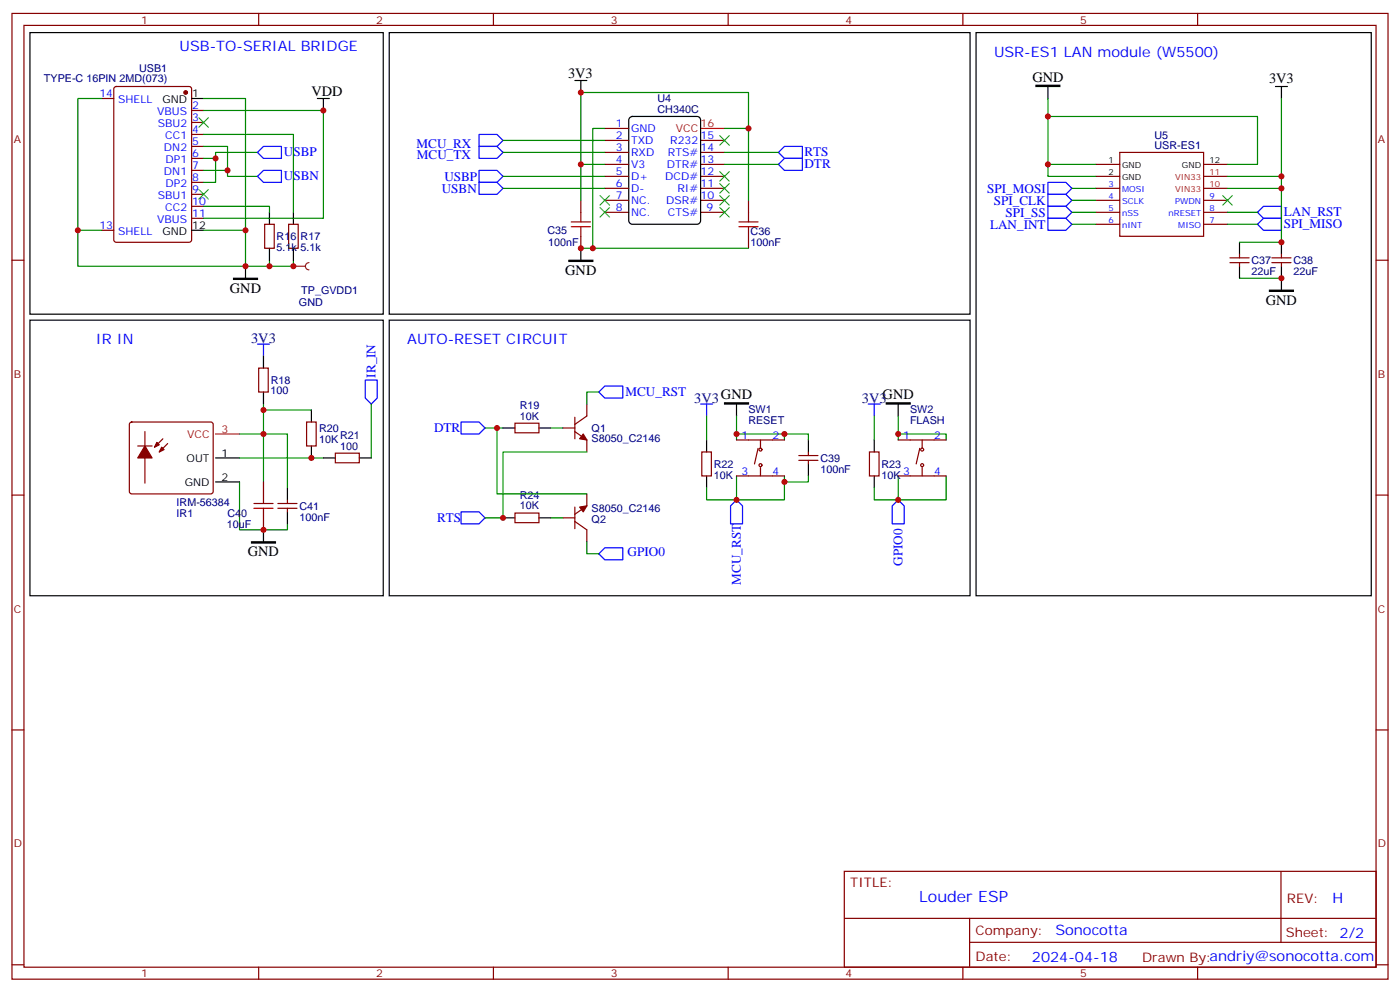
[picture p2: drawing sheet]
<svg xmlns="http://www.w3.org/2000/svg" width="412mm" height="292mm" viewBox="0 0 412 292" stroke-linecap="round" stroke-linejoin="round" font-family="sans-serif">
<g fill="none" stroke="#870000" stroke-width=".35">
<path d="M3.5 4h405.4v284.3h-405.4zM7.1 7.5h398.2v277.3h-398.2zM76.2 4v3.5M145.3 4v3.5M214.5 4v3.5M283.6 4v3.5M352.8 4v3.5M3.5 76.6h3.6M78 66h2.8v7.1h-2.8zM85 66h2.8v7.1h-2.8zM405.3 76.6h3.6M3.5 145.8h3.6"/>
<path d="M405.3 145.8h3.6M3.5 214.9h3.6M405.3 214.9h3.6M248.7 256.5h156.6v28.3h-156.6zM377.3 256.6v20.8M248.7 270.4h156.5M285.6 277.4h119.6M285.6 270.4v14.1M3.5 284.1h3.6M76.2 284.8v3.5M145.3 284.8v3.5M214.5 284.8v3.5"/>
<path d="M283.6 284.8v3.5M352.8 284.8v3.5M405.3 284.1h3.6"/>
</g>
<path d="M79.4 76.6v1.8h-7.1M86.4 76.6v1.8h-7M70.6 141.9v14.1h14.1v-1.8" fill="none" stroke="#008700" stroke-width=".35"/>
<path d="M79.4 62.5v3.5M79.4 73.1v3.5M86.4 62.5v3.5M86.4 73.1v3.5" fill="none" stroke="#000" stroke-width=".35"/>
<path d="M38.3 124.5l.5-.3h23.3l.5 .3 .2 .5v19.7l-.2 .5-.5 .2h-23.3l-.5-.2-.2-.5v-19.7z" fill="#fff" stroke="#870000" stroke-width=".35"/>
<g fill="none" stroke="#000" stroke-width=".35">
<path d="M8.8 9.6h104.1v82.9h-104.1zM114.7 9.6h171.1v82.9h-171.1zM287.5 9.6h116.4v165.8h-116.4zM56.4 29h3.6M93.5 29h3.5M95.2 29v3.5M169.3 23.7h3.6M171.1 23.7v3.5M185.4 34.7l.9-.4h19l.9 .4 .2 .6v29.7l-.5 .8-.6 .2h-19l-.9-.4-.2-.6v-29.7zM308.7 25.5v3.5M375.7 25.5h3.5M377.5 25.5v3.5"/>
<path d="M56.4 67.8h3.6M72.3 78.4v3.5M171.1 73.1v3.5M365.1 71.3v3.6M365.1 78.4v3.5M377.5 71.3v3.6M377.5 78.4v7M8.8 94.3h104.1v81.1h-104.1zM114.7 94.3h171.1v81.1h-171.1zM77.6 104.8v3.6M77.6 115.4v3.6M217 119v3.5"/>
<path d="M264.6 119v3.5M63.5 134.8h7.1M91.7 120.7v3.5M91.7 131.3v3.5M95.2 134.8h3.6M105.8 134.8h3.6M148.2 126h3.5M158.7 126h3.6M208.1 129.5v3.6M238.1 129.5v3.6M238.1 136.6v3.5M257.5 129.5v3.6"/>
<path d="M63.5 141.9h7.1M77.6 156v3.5M84.7 143.7v3.5M84.7 150.7v3.5M148.2 152.5h3.5M158.7 152.5h3.6M208.1 140.1v3.6M257.5 140.1v3.6"/>
</g>
<path d="M206.4 37.8h7M63.5 127.8h7.1" fill="none" stroke="#f00" stroke-width=".35"/>
<g fill="#870000" stroke="#870000" stroke-width=".35">
<path d="M42.7 131.3l2.1 3.5h-4.2z"/>
<path d="M47.6 131.7l.7 .7-1.4 .7z"/>
<path d="M46.2 130.2l.7 .8-1.4 .7z"/>
<path d="M171.8 127.8l1.1 1.7-2.2-.3z"/>
<path d="M170.7 149.3l2.2-.4-1.1 1.8z"/>
<circle cx="54.7" cy="27.2" r=".53"/>
</g>
<g fill="none" stroke="#870000" stroke-width=".35">
<path d="M30 29h3.5M33.7 25.7l.5-.2h21.5l.7 .4v44.7l-.4 .7h-21.8l-.6-.4-.1-44.7zM56.4 32.5h3.6M56.4 36.1h3.6M56.4 39.6h3.6M178.2 37.8h7M56.4 43.1h3.6M56.4 46.6h3.6M56.4 50.2h3.6M56.4 53.7h3.6M56.4 57.2h3.6M171.1 59v3.5"/>
<path d="M178.2 41.3h7M178.2 44.9h7M178.2 48.4h7M178.2 51.9h7M178.2 55.5h7M178.2 59h7M206.4 41.3h7M206.4 44.9h7M206.4 48.4h7M206.4 51.9h7M206.4 55.5h7M206.4 59h7"/>
<path d="M220.5 59v3.5M322.8 48.4h7M322.8 51.9h7M322.8 55.5h7M322.8 59h7M329.8 44.9h24.7v24.7h-24.7zM354.5 48.4h7.1M354.5 51.9h7.1M354.5 55.5h7.1M354.5 59h7.1M30 67.8h3.5M56.4 60.7h3.6"/>
<path d="M56.4 64.3h3.6M171.1 69.6v3.5M178.2 62.5h7M206.4 62.5h7M220.5 69.6v3.5M322.8 62.5h7M322.8 66h7M354.5 62.5h7.1M354.5 66h7.1M362.3 77.3h5.6M362.3 75.9h5.6M365.1 74.9v1"/>
<path d="M365.1 77.3v1.1M374.6 77.3h5.7M374.6 75.9h5.7M377.5 74.9v1M377.5 77.3v1.1M76.2 108.4h2.8v7h-2.8zM172.9 119v3.5l-3.6 2.5M40.6 131.3h4.2M42.7 127.1v15.1M48 129.2l-2.5 2.5M49.4 130.6l-2.5 2.5M90.3 124.2h2.8v7.1h-2.8z"/>
<path d="M98.8 133.4h7v2.8h-7zM151.7 124.6h7v2.8h-7zM165.8 126h3.5M169.3 127.1l3.6 2.4v3.6M169.3 122.8v6.4M206.7 133.1h2.8v7h-2.8zM217 129.5h14.1M223.3 132l-1.1 4.6M224 129.5v2.5M224 137.7v2.4M235.3 135.5h5.6M235.3 134.1h5.6"/>
<path d="M238.1 133.1v1M238.1 135.5v1.1M256.1 133.1h2.8v7h-2.8zM264.6 129.5h14.1M270.9 132l-1 4.6M271.6 129.5v2.5M271.6 137.7v2.4M77.6 141.9v3.5M77.6 152.5v3.5M81.8 148.2h5.7M81.8 149.6h5.7M84.7 147.2v1"/>
<path d="M84.7 149.6v1.1M151.7 151.1h7v2.8h-7zM165.8 152.5h3.5M169.3 153.5l3.6 2.5v3.5M169.3 149.3v6.3M172.9 145.4v3.5l-3.6 2.5M217 140.1h14.1M264.6 140.1h14.1"/>
<circle cx="224" cy="136.9" r=".44"/>
<circle cx="224" cy="132.4" r=".44"/>
<circle cx="271.6" cy="132.4" r=".44"/>
<circle cx="271.6" cy="136.9" r=".44"/>
</g>
<path d="M305.2 25.1h7v.4h-7zM167.6 76.6h7v.4h-7zM68.8 81.9h7v.4h-7zM373.9 85.4h7.1v.4h-7.1zM213.4 118.6h7.1v.4h-7.1zM261.1 118.6h7v.4h-7zM74.1 159.5h7v.4h-7z" fill="#000" stroke="#000" stroke-width=".35"/>
<g fill="none" stroke="#008700" stroke-width=".35">
<path d="M30 29h-7.1v38.8h7.1M60 29h12.3v38.8M60 32.5h35.2v31.8h-35.2M60 39.6h26.4v22.9M178.2 37.8h-3.6v35.3M213.4 37.8h7.1v-10.6h-49.4v21.2h7.1M220.5 37.8v21.2M308.7 29v19.4h14.1M308.7 34.3h61.7v14.1h-8.8M377.5 29v22.9h-15.9M60 43.1h7v8.8h8.8M60 46.6h3.5"/>
<path d="M60 50.2h7M75.8 44.9h-12.3v8.8h-3.5M148.2 41.3h30M148.2 44.9h30M148.2 51.9h30M148.2 55.5h30M171.1 48.4v10.6M213.4 44.9h15.9M213.4 48.4h15.9M308.7 48.4v3.5h14.1M315.7 55.5h7.1M315.7 59h7.1"/>
<path d="M377.5 51.9v3.6h-15.9M377.5 55.5v15.8h-12.4M22.9 67.8v10.6h49.4v-10.6h-12.3M60 60.7h19.4v1.8M171.1 73.1h49.4M315.7 62.5h7.1M315.7 66h7.1M361.6 62.5h8.8M361.6 66h8.8M365.1 81.9h12.4M77.6 119v22.9M109.4 119v15.8"/>
<path d="M176.4 115.4h-3.5v3.6M70.6 127.8h14.1v15.9M70.6 134.8h24.6M77.6 120.7h14.1M142.9 126h5.3M146.4 126v19.4h26.5M162.3 126h3.5M172.9 133.1h-24.7v19.4h-5.3M208.1 122.5v7M217 127.8h14.1v1.7M217 122.5v7M231.1 127.8h7v1.7"/>
<path d="M257.5 122.5v7M264.6 127.8h14.1v1.7M264.6 122.5v7M162.3 152.5h3.5M172.9 159.5v3.6h3.5M208.1 143.7v3.5h8.9M217 140.1v7.1h14.1v-7.1M238.1 140.1v1.8h-7M257.5 143.7v3.5h7.1M264.6 140.1v7.1h14.1v-7.1"/>
</g>
<path d="M168.3 66.7h5.6M168.3 65.3h5.6M171.1 62.5v2.8M171.1 66.7v2.9M217.7 66.7h5.6M217.7 65.3h5.6M220.5 62.5v2.8M220.5 66.7v2.9M74.8 149.6h5.6M74.8 148.2h5.6M77.6 145.4v2.8M77.6 149.6v2.9" fill="none" stroke="#a10000" stroke-width=".35"/>
<g fill="none" stroke="#00f" stroke-width=".35">
<path d="M141.1 39.6h5.3l1.8 1.7-1.8 1.8h-5.3zM75.8 44.9l1.8-1.8h5.3v3.5h-5.3zM77.6 50.2h5.3v3.5h-5.3l-1.8-1.8zM141.1 50.2h5.3l1.8 1.7-1.8 1.8h-5.3zM141.1 53.7h5.3l1.8 1.8-1.8 1.7h-5.3zM141.1 43.1h5.3l1.8 1.8-1.8 1.7h-5.3zM229.3 48.4l1.8-1.8h5.3v3.6h-5.3zM229.3 44.9l1.8-1.8h5.3v3.5h-5.3zM308.7 53.7h5.3l1.7 1.8-1.7 1.7h-5.3zM308.7 57.2h5.3l1.7 1.8-1.7 1.7h-5.3zM308.7 60.7h5.3l1.7 1.8-1.7 1.8h-5.3zM308.7 64.3h5.3l1.7 1.7-1.7 1.8h-5.3z"/>
<path d="M370.4 66l1.8-1.7h5.3v3.5h-5.3zM370.4 62.5l1.8-1.8h5.3v3.6h-5.3zM75.8 101.3h3.6M77.6 101.3v3.5M107.6 111.9h3.5v5.3l-1.7 1.8-1.8-1.8zM176.4 115.4l1.8-1.7h5.2v3.5h-5.2zM206.4 119h3.5M208.1 119v3.5M255.8 119h3.5M257.5 119v3.5M135.8 124.2h5.3l1.8 1.8-1.8 1.8h-5.3zM135.8 150.7h5.3l1.8 1.8-1.8 1.7h-5.3z"/>
<path d="M217 147.2l1.7 1.7v5.3h-3.5v-5.3zM264.6 147.2l1.7 1.7v5.3h-3.5v-5.3zM176.4 163.1l1.8-1.8h5.2v3.5h-5.2z"/>
</g>
<g fill="none" stroke="#3c3" stroke-width=".35">
<path d="M58.6 34.6l2.8 2.9M61.4 34.6l-2.8 2.9M212 39.9l2.8 2.9M214.8 39.9l-2.8 2.9M58.6 55.8l2.8 2.8M61.4 55.8l-2.8 2.8M176.7 57.6l2.9 2.8M179.6 57.6l-2.9 2.8M212 50.5l2.8 2.8M212 54l2.8 2.9M212 57.6l2.8 2.8M214.8 50.5l-2.8 2.8"/>
<path d="M214.8 54l-2.8 2.9M214.8 57.6l-2.8 2.8M360.2 57.6l2.8 2.8M363 57.6l-2.8 2.8M176.7 61.1l2.9 2.8M179.6 61.1l-2.9 2.8M212 61.1l2.8 2.8M214.8 61.1l-2.8 2.8"/>
</g>
<path d="M86.4 78.4h3.6M91 77.3a1.06 1.06 0 0 0-1 1.1 1.06 1.06 0 0 0 1 1" fill="none" stroke="#8c2424" stroke-width=".35"/>
<circle cx="86.4" cy="78.4" r=".18" fill="#8c2424"/>
<g fill="#c00">
<circle cx="79.4" cy="78.4" r=".88"/>
<circle cx="77.6" cy="156" r=".88"/>
<circle cx="77.6" cy="127.8" r=".88"/>
<circle cx="91.7" cy="134.8" r=".88"/>
<circle cx="77.6" cy="120.7" r=".88"/>
<circle cx="22.9" cy="67.8" r=".88"/>
<circle cx="72.3" cy="78.4" r=".88"/>
<circle cx="72.3" cy="67.8" r=".88"/>
<circle cx="95.3" cy="32.5" r=".88"/>
<circle cx="63.5" cy="46.6" r=".88"/>
<circle cx="67" cy="50.2" r=".88"/>
<circle cx="264.6" cy="147.2" r=".88"/>
<circle cx="217" cy="147.2" r=".88"/>
<circle cx="148.2" cy="152.5" r=".88"/>
<circle cx="146.4" cy="126" r=".88"/>
<circle cx="264.6" cy="127.8" r=".88"/>
<circle cx="217" cy="127.8" r=".88"/>
<circle cx="231.1" cy="127.8" r=".88"/>
<circle cx="231.1" cy="141.9" r=".88"/>
<circle cx="171.1" cy="48.4" r=".88"/>
<circle cx="171.1" cy="73.1" r=".88"/>
<circle cx="220.5" cy="37.8" r=".88"/>
<circle cx="174.6" cy="73.1" r=".88"/>
<circle cx="171.1" cy="27.2" r=".88"/>
<circle cx="308.7" cy="48.4" r=".88"/>
<circle cx="308.7" cy="34.3" r=".88"/>
<circle cx="377.5" cy="51.9" r=".88"/>
<circle cx="377.5" cy="55.5" r=".88"/>
<circle cx="377.5" cy="71.3" r=".88"/>
<circle cx="377.5" cy="81.9" r=".88"/>
<circle cx="86.4" cy="78.4" r=".88"/>
</g>
<text font-size="4.6" fill="#00f" x="270.8" y="265.6">Louder ESP</text>
<g font-size="4.2" fill="#00f">
<text x="52.9" y="14.9">USB-TO-SERIAL BRIDGE</text>
<text x="292.8" y="16.7">USR-ES1 LAN module (W5500)</text>
<text x="28.2" y="101.3">IR IN</text>
<text x="119.9" y="101.3">AUTO-RESET CIRCUIT</text>
<text x="392.5" y="265.8">H</text>
<text x="310.9" y="275.4">Sonocotta</text>
<text x="304" y="283.2">2024-04-18</text>
</g>
<g font-size="4.2">
<text x="167.3" y="23">3V3</text>
<text x="91.7" y="28.3">VDD</text>
<text x="304.1" y="24">GND</text>
<text x="373.8" y="24.3">3V3</text>
<text x="166.5" y="80.9">GND</text>
<text x="67.7" y="86.2">GND</text>
<text x="372.9" y="89.8">GND</text>
<text x="212.4" y="117.5">GND</text>
<text x="260" y="117.5">GND</text>
<text x="73" y="163.8">GND</text>
</g>
<g font-size="4.2" fill="#000080">
<text x="74" y="101">3V3</text>
<text x="204.5" y="118.7">3V3</text>
<text x="253.9" y="118.7">3V3</text>
</g>
<g font-size="3.9" fill="#00f">
<text x="83.6" y="46">USBP</text>
<text x="122.7" y="43.5">MCU_RX</text>
<text x="122.8" y="46.9">MCU_TX</text>
<text x="237" y="46">RTS</text>
<text x="83.6" y="53.1">USBN</text>
<text x="130.9" y="53.3">USBP</text>
<text x="237" y="49.5">DTR</text>
<text x="130.1" y="56.8">USBN</text>
<text x="290.8" y="56.7">SPI_MOSI</text>
<text x="292.8" y="60.3">SPI_CLK</text>
<text x="296.2" y="63.8">SPI_SS</text>
<text x="378.2" y="63.7">LAN_RST</text>
<text x="291.6" y="67.3">LAN_INT</text>
<text x="378.2" y="67.2">SPI_MISO</text>
<text x="110.6" y="111.2" transform="rotate(-90 110.6 111.2)">IR_IN</text>
<text x="184.3" y="116.6">MCU_RST</text>
<text x="127.8" y="127.3">DTR</text>
<text x="128.7" y="153.7">RTS</text>
<text x="184.9" y="163.7">GPIO0</text>
<text x="265.9" y="166.6" transform="rotate(-90 265.9 166.6)">GPIO0</text>
<text x="218.2" y="172.2" transform="rotate(-90 218.2 172.2)">MCU_RST</text>
</g>
<g font-size="3.9" fill="#800">
<text x="250.5" y="261.1">TITLE:</text>
<text x="379.1" y="265.8">REV:</text>
<text x="287.4" y="275.3">Company:</text>
<text x="378.7" y="275.9">Sheet: 2/2</text>
<text x="287.4" y="283">Date:</text>
<text x="336.4" y="283.1">Drawn By:andriy@sonocotta.com</text>
</g>
<g font-size="3.2" fill="#800">
<text x="41.6" y="6.9">1</text>
<text x="110.8" y="6.9">2</text>
<text x="179.9" y="6.9">3</text>
<text x="249.1" y="6.9">4</text>
<text x="318.2" y="6.9">5</text>
<text x="4.1" y="42.1">A</text>
<text x="405.9" y="42.1">A</text>
<text x="4.1" y="111.2">B</text>
<text x="405.9" y="111.2">B</text>
<text x="4.1" y="180.3">C</text>
<text x="405.9" y="180.3">C</text>
<text x="4.1" y="249.5">D</text>
<text x="405.9" y="249.5">D</text>
<text x="41.6" y="287.8">1</text>
<text x="110.8" y="287.8">2</text>
<text x="179.9" y="287.8">3</text>
<text x="249.1" y="287.8">4</text>
<text x="318.2" y="287.8">5</text>
</g>
<g font-size="3.2" fill="#000080">
<text x="41" y="21.1">USB1</text>
<text x="12.9" y="24.2">TYPE-C 16PIN 2MD(073)</text>
<text x="193.7" y="30">U4</text>
<text x="193.7" y="33.2">CH340C</text>
<text x="340.1" y="40.9">U5</text>
<text x="340.1" y="43.8">USR-ES1</text>
<text x="81.5" y="70.7">R16</text>
<text x="88.5" y="70.7">R17</text>
<text x="161.2" y="68.9">C35</text>
<text x="221.1" y="69.3">C36</text>
<text x="81.5" y="73.9">5.1k 5.1k</text>
<text x="161.5" y="72.5">100nF</text>
<text x="221.1" y="72.5">100nF</text>
<text x="368.7" y="77.8">C37</text>
<text x="381" y="77.8">C38</text>
<text x="368.7" y="81">22uF</text>
<text x="381" y="81">22uF</text>
<text x="88.8" y="86.6">TP_GVDD1</text>
<text x="88.1" y="90.1">GND</text>
<text x="79.7" y="113">R18</text>
<text x="79.7" y="116.1">100</text>
<text x="153.1" y="123.5">10K</text>
<text x="153.1" y="120.5">R19</text>
<text x="220.4" y="124.9">RESET</text>
<text x="220.4" y="121.5">SW1</text>
<text x="268.1" y="124.9">FLASH</text>
<text x="268.1" y="121.5">SW2</text>
<text x="94" y="130.3">10K</text>
<text x="94" y="127.2">R20</text>
<text x="100.2" y="129.1">R21</text>
<text x="174.3" y="130.2">S8050_C2146</text>
<text x="174.3" y="127.1">Q1</text>
<text x="100.2" y="132.4">100</text>
<text x="210.3" y="137.7">R22</text>
<text x="241.7" y="136">C39</text>
<text x="259.6" y="137.7">R23</text>
<text x="210.3" y="140.9">10K</text>
<text x="241.7" y="139.2">100nF</text>
<text x="259.6" y="140.9">10K</text>
<text x="52" y="148.9">IRM-56384</text>
<text x="153.1" y="146.9">R24</text>
<text x="52" y="152.1">IR1</text>
<text x="66.8" y="155.4">10uF</text>
<text x="67" y="152.1">C40</text>
<text x="88.2" y="153.3">100nF</text>
<text x="88.2" y="150.1">C41</text>
<text x="153.1" y="150">10K</text>
<text x="174.3" y="150.7">S8050_C2146</text>
<text x="174.3" y="153.9">Q2</text>
</g>
<g font-size="3.2" fill="#00f">
<text x="29.3" y="28.6">14</text>
<text x="34.8" y="30.4">SHELL</text>
<text x="46.3" y="33.9">VBUS</text>
<text x="56.6" y="32.2">2</text>
<text x="56.6" y="35.7">3</text>
<text x="46.5" y="37.5">SBU2</text>
<text x="48.7" y="41">CC1</text>
<text x="56.6" y="39.2">4</text>
<text x="181.4" y="41">2</text>
<text x="181.4" y="37.5">1</text>
<text x="185.9" y="38.9">GND</text>
<text x="206.4" y="41">15</text>
<text x="48.3" y="44.5">DN2</text>
<text x="56.6" y="42.8">5</text>
<text x="56.6" y="46.3">6</text>
<text x="181.4" y="44.5">3</text>
<text x="185.9" y="45.9">RXD</text>
<text x="185.9" y="42.4">TXD</text>
<text x="196.7" y="45.9">RTS#</text>
<text x="197.4" y="42.4">R232</text>
<text x="206.4" y="44.5">14</text>
<text x="48.3" y="51.6">DN1</text>
<text x="48.8" y="48">DP1</text>
<text x="56.6" y="49.8">7</text>
<text x="56.6" y="53.3">8</text>
<text x="181.4" y="51.6">5</text>
<text x="181.4" y="48">4</text>
<text x="185.9" y="53">D+</text>
<text x="185.9" y="49.5">V3</text>
<text x="196" y="53">DCD#</text>
<text x="196.5" y="49.5">DTR#</text>
<text x="206.4" y="48">13</text>
<text x="206.4" y="51.6">12</text>
<text x="46.5" y="58.6">SBU1</text>
<text x="48.8" y="55.1">DP2</text>
<text x="56.6" y="56.9">9</text>
<text x="181.4" y="58.6">7</text>
<text x="181.4" y="55.1">6</text>
<text x="185.9" y="56.5">D-</text>
<text x="199.5" y="56.5">RI#</text>
<text x="206.4" y="55.1">11</text>
<text x="206.4" y="58.6">10</text>
<text x="46.3" y="65.7">VBUS</text>
<text x="48.7" y="62.2">CC2</text>
<text x="56.6" y="60.4">10</text>
<text x="56.6" y="63.9">11</text>
<text x="181.4" y="62.2">8</text>
<text x="185.9" y="63.6">NC.</text>
<text x="185.9" y="60">NC.</text>
<text x="196.3" y="60">DSR#</text>
<text x="196.7" y="63.6">CTS#</text>
<text x="208.1" y="62.2">9</text>
<text x="29.3" y="67.5">13</text>
<text x="34.8" y="69.2">SHELL</text>
<text x="218.5" y="129.2">1</text>
<text x="227.5" y="129.2">2</text>
<text x="266.1" y="129.2">1</text>
<text x="275.2" y="129.2">2</text>
<text x="218.5" y="139.8">3</text>
<text x="227.5" y="139.8">4</text>
<text x="266.1" y="139.8">3</text>
<text x="275.2" y="139.8">4</text>
</g>
<g font-size="3.2">
<text x="56.6" y="28.6">1</text>
<text x="47.9" y="30.4">GND</text>
<text x="47.9" y="69.2">GND</text>
<text x="56.6" y="67.5">12</text>
<text x="55" y="135.9">OUT</text>
<text x="65.3" y="134.5">1</text>
<text x="54.5" y="142.9">GND</text>
<text x="65.3" y="141.5">2</text>
</g>
<g font-size="3.2" fill="#f00">
<text x="199.1" y="38.9">VCC</text>
<text x="206.4" y="37.5">16</text>
<text x="55.1" y="128.8">VCC</text>
<text x="65.3" y="127.4">3</text>
</g>
<g font-size="2.5">
<text x="326.5" y="48">1</text>
<text x="326.5" y="51.6">2</text>
<text x="330.6" y="49.5">GND</text>
<text x="330.6" y="53">GND</text>
<text x="348.2" y="49.5">GND</text>
<text x="356.3" y="48">12</text>
</g>
<g font-size="2.5" fill="#f00">
<text x="346.1" y="53">VIN33</text>
<text x="356.3" y="51.6">11</text>
<text x="346.1" y="56.5">VIN33</text>
<text x="356.3" y="55.1">10</text>
</g>
<g font-size="2.5" fill="#00f">
<text x="326.5" y="55.1">3</text>
<text x="326.5" y="58.6">4</text>
<text x="330.6" y="56.5">MOSI</text>
<text x="356.3" y="58.6">9</text>
<text x="326.5" y="62.2">5</text>
<text x="326.5" y="65.7">6</text>
<text x="330.6" y="60">SCLK</text>
<text x="330.6" y="63.6">nSS</text>
<text x="344.2" y="63.6">nRESET</text>
<text x="346.2" y="60">PWDN</text>
<text x="356.3" y="65.7">7</text>
<text x="356.3" y="62.2">8</text>
<text x="330.6" y="67.1">nINT</text>
<text x="347.1" y="67.1">MISO</text>
</g>
</svg>
